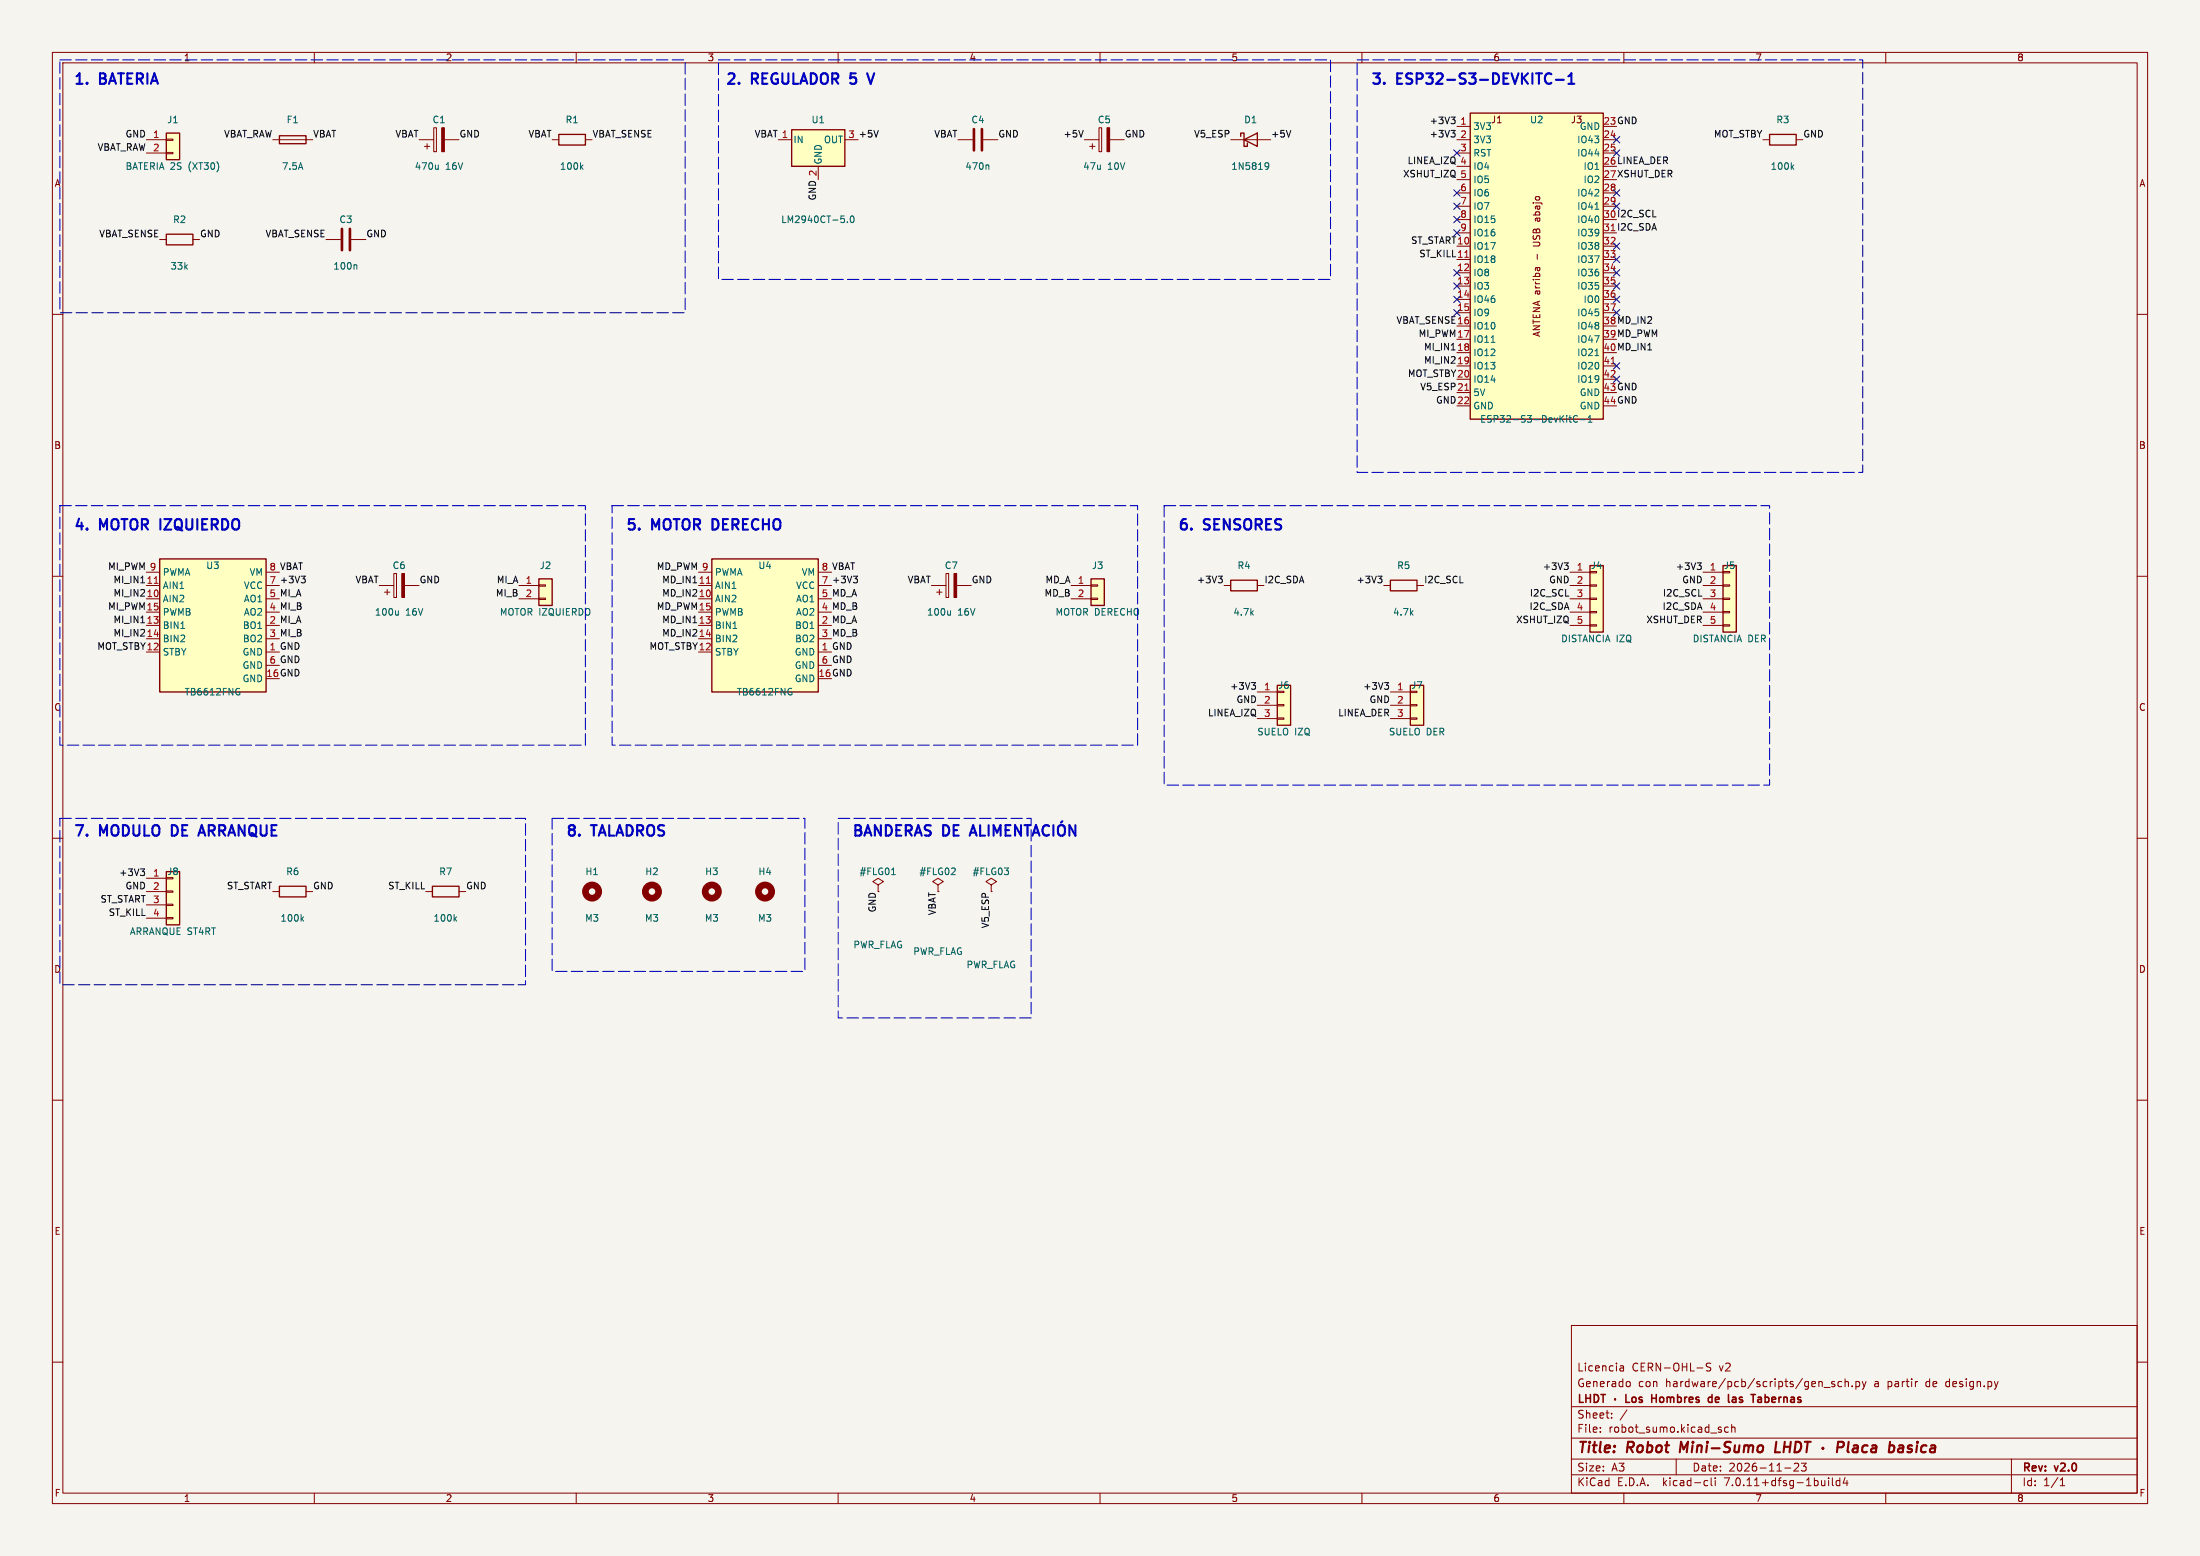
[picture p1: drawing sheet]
<svg xmlns="http://www.w3.org/2000/svg" width="420mm" height="297mm" viewBox="0 0 420 297" stroke-linecap="round" stroke-linejoin="round" font-family="sans-serif">
<path d="M0 0h420v297h-420z" fill="#f5f4ef" stroke="#f5f4ef" stroke-width=".19"/>
<g fill="none" stroke="#840000" stroke-width=".19">
<path d="M10 10h400v277h-400zM12 12h396v273h-396zM60 10v2M110 10v2M160 10v2M210 10v2M260 10v2M310 10v2M360 10v2M27.9 26.7h3.8M27.9 29.2h3.8M31.7 29.1h1.3v.2h-1.3z"/>
<path d="M31.7 26.5h1.3v.3h-1.3zM52.1 26.7h7.6M80 26.7h2.8M81 27.9h1M81.5 27.4v1M82.8 24.4h.5v4.6h-.5zM84.8 26.7h2.8M105.4 26.7h1.3M111.8 26.7h1.2M148.6 26.7h2.5M156.2 31.8v2.5M161.3 26.7h2.5"/>
<path d="M182.9 26.7h2.8M187.7 26.7h2.8M207 26.7h2.8M208 27.9h1M208.5 27.4v1M209.8 24.4h.5v4.6h-.5zM211.8 26.7h2.8M234.9 26.7h7.7M278.1 26.7h2.6M278.1 29.2h2.6M278.1 24.1h2.6M278.1 36.8h2.6"/>
<path d="M278.1 39.4h2.6M278.1 31.8h2.6M278.1 34.3h2.6M306.1 26.7h2.5M306.1 29.2h2.5M306.1 36.8h2.5M306.1 39.4h2.5M336.5 26.7h1.3M342.9 26.7h1.3M10 60h2M30.5 45.7h1.2M36.8 45.7h1.3"/>
<path d="M62.2 45.7h2.8M67.1 45.7h2.7M278.1 47h2.6M278.1 49.5h2.6M278.1 52.1h2.6M278.1 54.6h2.6M278.1 57.2h2.6M278.1 59.7h2.6M278.1 41.9h2.6M278.1 44.5h2.6M293.4 51.1l.1 .1M293.9 51.1v.1"/>
<path d="M293.9 51.1h-.6l-.2 .2M306.1 47h2.5M306.1 49.5h2.5M306.1 52.1h2.5M306.1 54.6h2.5M306.1 57.2h2.5M306.1 59.7h2.5M408 60h2M278.1 62.2h2.6M278.1 64.8h2.6M278.1 67.3h2.6M278.1 69.9h2.6"/>
<path d="M278.1 72.4h2.6M278.1 74.9h2.6M278.1 77.5h2.6M306.1 69.9h2.5M306.1 72.4h2.5M10 110h2M27.9 109.2h2.6M27.9 111.8h2.6M27.9 114.3h2.6M27.9 116.8h2.6M27.9 119.4h2.6M50.8 109.2h2.5"/>
<path d="M50.8 111.8h2.5M50.8 114.3h2.5M72.4 111.8h2.8M73.4 113h1M73.9 112.5v1M75.2 109.5h.5v4.5h-.5zM77.2 111.8h2.8M99.1 111.8h3.8M99.1 114.3h3.8M102.9 114.2h1.2v.2h-1.2zM102.9 111.6h1.2v.3h-1.2zM133.3 109.2h2.6"/>
<path d="M133.3 111.8h2.6M133.3 114.3h2.6M133.3 116.8h2.6M133.3 119.4h2.6M156.2 109.2h2.5M156.2 111.8h2.5M156.2 114.3h2.5M177.8 111.8h2.8M178.8 113h1M179.3 112.5v1M180.6 109.5h.5v4.5h-.5zM182.6 111.8h2.8"/>
<path d="M204.5 111.8h3.8M204.5 114.3h3.8M208.3 114.2h1.2v.2h-1.2zM208.3 111.6h1.2v.3h-1.2zM233.7 111.8h1.2M240 111.8h1.3M264.2 111.8h1.2M270.5 111.8h1.3M299.7 109.2h3.8M299.7 111.8h3.8M299.7 114.3h3.8M299.7 116.8h3.8"/>
<path d="M299.7 119.4h3.8M303.5 119.3h1.3v.2h-1.3zM303.5 116.7h1.3v.3h-1.3zM303.5 114.2h1.3v.2h-1.3zM303.5 111.6h1.3v.3h-1.3zM325.1 109.2h3.8M325.1 111.8h3.8M325.1 114.3h3.8M325.1 116.8h3.8M325.1 119.4h3.8M328.9 119.3h1.3v.2h-1.3zM328.9 116.7h1.3v.3h-1.3z"/>
<path d="M328.9 114.2h1.3v.2h-1.3zM328.9 111.6h1.3v.3h-1.3zM408 110h2M27.9 124.5h2.6M27.9 121.9h2.6M50.8 124.5h2.5M50.8 121.9h2.5M50.8 127h2.5M133.3 124.5h2.6M133.3 121.9h2.6M156.2 124.5h2.5M156.2 121.9h2.5"/>
<path d="M156.2 127h2.5M240 132.1h3.8M240 134.6h3.8M240 137.2h3.8M243.8 137h1.3v.3h-1.3zM243.8 134.5h1.3v.2h-1.3zM265.4 132.1h3.8M265.4 134.6h3.8M265.4 137.2h3.8M269.2 137h1.3v.3h-1.3zM269.2 134.5h1.3v.2h-1.3zM10 160h2"/>
<path d="M408 160h2M27.9 170.2h3.8M27.9 167.6h3.8M27.9 172.7h3.8M27.9 175.3h3.8M31.7 175.1h1.3v.3h-1.3zM31.7 172.6h1.3v.2h-1.3zM31.7 170.1h1.3v.2h-1.3zM52.1 170.2h1.2M58.4 170.2h1.3M81.3 170.2h1.2M87.6 170.2h1.3"/>
<path d="M167.6 168.9l1.1-.6-1.1-.7-1 .7 1 .6v1.3M179.1 168.9l1-.6-1-.7-1 .7 1 .6v1.3M189.2 168.9l1-.6-1-.7-1 .7 1 .6v1.3M10 210h2M408 210h2M10 260h2M300 253h108v32h-108zM408 260h2M300 278.5h108M300 274.5h108M300 268.5h108M305.5 273.2v.2"/>
<path d="M305.5 272.5v.1M307.7 270.5v.2M307.7 269.8v.1M309.3 260.8h.6v.9M309.3 261.6h.6M309.9 261l-.6 .2M310.6 269.1l-1.3 1.9M310.7 263.7l.4 .1 .1 .2v.5l-.5 .2M320 278.5v3M326.6 260.3l-.6-.1-.2 .1v.5l.6 .2 .2 .4-.3 .3-.6-.1M328.4 272.9l.3 .2-.3 .3M328.4 272.4l.2 .1"/>
<path d="M329.9 272.5l-.4-.1-.3 .3 .2 .6h.5M330.6 272.5l.2-.1 .4 .1v.9M330.6 271.9v1.5M342.5 279.4l.6-.1 .2 .1 .1 .3-1 1.1h1M343.9 279.3h.9l-.5 .6 .4 .1v.6l-.2 .2-.6-.2M348.2 264.8h1.2M350.2 263.8l-.3-.1-.2 .2v.2l.5 .2v.3h-.5M351.6 263.8l-.4-.1-.3 .3 .1 .6h.6M352.2 263.8l.2-.1 .4 .1 .1 .9M352.2 263.2v1.5M353.6 264.5v.2M354.3 263.8l.4-.1 .3 .3-.1 .6h-.6"/>
<path d="M354.3 263.7v1.5M355.5 263.7l.4 1M355.9 264.7l-.4 .5M356.2 263.7l-.3 1M384 278.5v6.5M60 285v2M110 285v2M160 285v2M210 285v2M260 285v2M300 281.5h108M310 285v2"/>
<path d="M325.6 282.6l.4 .1M326 283.5l-.4 .1M326.7 282.1v1.3l.2 .2M327.4 282.1v.1M327.4 282.6v1M340.7 280.2h1.2M349.1 282.1v.1M349.1 282.6v1M349.8 282.1v1.3l.2 .2M351.2 282.7l-.4-.1-.3 .3 .2 .6h.5M351.2 282.1v1.5M352.2 282l-.3 1.1h.9"/>
<path d="M352.6 282.6v1M360 285v2M393.3 283.6h.9M393.3 282.5l.4-.4v1.5"/>
</g>
<g fill="none" stroke="#840000" stroke-width=".4">
<path d="M320.9 275.2l-.2 2M339.1 275.2l-.2 2h.9M340.6 276.2h1.2M340.7 275.2l-.2 2M341.9 275.2l-.3 2M342.8 275.2a.96 .96 0 0 1 1.1 .6 .96 .96 0 0 1-.3 1.1l-.6 .3h-.4zM344.5 275.2h1.2M345.1 275.2l-.2 2M348 276.3v.2M350.8 276.3h.7a.55 .55 0 0 0 .5-.5 .55 .55 0 0 0-.3-.6h-.8l-.2 2M352.9 275.2l-.2 1.7 .3 .3M353.9 276h.7v1.2"/>
<path d="M354.7 276.3l-.7 .1a.4 .4 0 0 0-.3 .4 .4 .4 0 0 0 .2 .4l.7-.1M356.5 276a.66 .66 0 0 0-1 .3v.5l.1 .3h.8M357.4 276h.8l-.1 1.2M358.2 276.3l-.7 .1a.4 .4 0 0 0-.3 .4 .4 .4 0 0 0 .2 .4l.7-.1M360.7 276h.8l.1 .3v.5a.66 .66 0 0 1-1 .3M360.8 275.2l-.2 2M362.5 276h.8l-.1 1.2M363.3 276.3l-.6 .1a.4 .4 0 0 0-.4 .4 .4 .4 0 0 0 .3 .4l.7-.1"/>
</g>
<g fill="none" stroke="#840000" stroke-width=".3">
<path d="M308.3 267v.2M310.4 266.2v1.5h.7M311.7 266.8l.3-.1 .3 .3v.4l-.3 .3-.3-.1-.2-.2zM313.5 266.8l-.4-.1-.2 .2 .1 .2 .5 .2v.3h-.6M315.3 266.2v1.5M315.3 266.9h.9M326.3 267.6h.5M326.3 266.8h.5M326.8 266.2v1.5M330.9 266.7l.4 .1 .1 .9M331.4 267.6l-.5 .1M331.4 267l-.5 .1"/>
<path d="M335.8 266.7l.4 .1 .1 .9M336.3 267.6l-.5 .1M336.3 267l-.5 .1"/>
</g>
<g fill="none" stroke="#840000" stroke-width="1.3">
<circle cx="113" cy="170.2" r="1.27"/>
<circle cx="124.5" cy="170.2" r="1.27"/>
<circle cx="135.9" cy="170.2" r="1.27"/>
<circle cx="146" cy="170.2" r="1.27"/>
</g>
<g fill="#ffffc2" stroke="#ffffc2" stroke-width=".19">
<path d="M31.7 25.4h2.6v5.1h-2.6z"/>
<path d="M328.9 108h2.6v12.7h-2.6z"/>
<path d="M303.5 108h2.6v12.7h-2.6z"/>
<path d="M151.1 24.8h10.2v7h-10.2z"/>
<path d="M135.9 106.7h20.3v25.4h-20.3z"/>
<path d="M280.7 21.6h25.4v58.4h-25.4z"/>
<path d="M208.3 110.5h2.5v5.1h-2.5z"/>
<path d="M243.8 130.8h2.6v7.6h-2.6z"/>
<path d="M30.5 106.7h20.3v25.4h-20.3z"/>
<path d="M269.2 130.8h2.6v7.6h-2.6z"/>
<path d="M102.9 110.5h2.5v5.1h-2.5z"/>
<path d="M31.7 166.4h2.6v10.1h-2.6z"/>
</g>
<g fill="none" stroke="#840000" stroke-width=".25">
<path d="M31.7 25.4h2.6v5.1h-2.6zM53.3 25.9h5.1v1.5h-5.1zM106.7 25.7h5.1v2h-5.1zM151.1 24.8h10.2v7h-10.2zM236.9 26v-.6h.6v2.5h.6v-.6M237.5 26.7l2.5-1.3v2.5zM280.7 21.6h25.4v58.4h-25.4zM337.8 25.7h5.1v2h-5.1zM31.7 44.7h5.1v2h-5.1zM30.5 106.7h20.3v25.4h-20.3zM102.9 110.5h2.5v5.1h-2.5zM135.9 106.7h20.3v25.4h-20.3z"/>
<path d="M208.3 110.5h2.5v5.1h-2.5zM234.9 110.7h5.1v2.1h-5.1zM265.4 110.7h5.1v2.1h-5.1zM303.5 108h2.6v12.7h-2.6zM328.9 108h2.6v12.7h-2.6zM243.8 130.8h2.6v7.6h-2.6zM269.2 130.8h2.6v7.6h-2.6zM31.7 166.4h2.6v10.1h-2.6zM53.3 169.2h5.1v2h-5.1zM82.5 169.2h5.1v2h-5.1z"/>
</g>
<path d="M185.9 24.6v4.1M187.5 24.6v4.1M65.3 43.7v4.1M66.8 43.7v4.1" fill="none" stroke="#840000" stroke-width=".51"/>
<g fill="none" stroke="#006464" stroke-width=".19">
<path d="M83.7 31.5v.8M83.7 32.2l-.2 .1M110.9 31.8l.4 .5M111.3 31.5l-.5 .5M188.6 31.5l.2 .2v.6M241.6 31.1h.4l.2 .2a.84 .84 0 0 1-.4 1h-.2M242.2 31.6l-.2 .2h-.4M304.5 39.9h.7M342.1 31.8l.3 .5M342.4 31.5l-.4 .5M67.9 50.5l.2 .2v.7M161.8 42.4v.1"/>
<path d="M162.5 41.3l.1-.1a.68 .68 0 0 1 .5 .7 .68 .68 0 0 1-.5 .6 .84 .84 0 0 1-.1-1.2zM284.7 65.3h.7M299.5 79.7h.5M299.7 79.3v1.1l.3 .2M301.1 79.4a.6 .6 0 0 0-.8 .5 .6 .6 0 0 0 .6 .7l.2-.1M303.2 79.7l.4-.4v1.3M304.5 67.9h.7M301.7 80.1h1M303.2 80.6h.7M34.5 120h.8M76 116.6v.8M76 117.3l-.1 .1"/>
<path d="M139.9 120h.8M181.5 116.6v.8M181.5 117.3l-.2 .1M45.4 131.4l.3 .1M45.5 132.1h.3v.4l-.3 .2M150.8 131.4l.3 .1M150.9 132.1h.3v.4l-.3 .2M57.6 175.4l.4 .4M58 175l-.5 .5M86.8 175.4l.4 .4M87.2 175l-.5 .5M170.2 166.9h.7"/>
<path d="M181.6 166.9h.8M182.3 165.8v.4"/>
</g>
<g fill="#840000" stroke="#840000" stroke-width=".19">
<path d="M211.3 24.4h.5v4.6h-.5z"/>
<path d="M84.3 24.4h.5v4.6h-.5z"/>
<path d="M182.1 109.5h.5v4.5h-.5z"/>
<path d="M76.7 109.5h.5v4.5h-.5z"/>
</g>
<path d="M279.6 49.1h.8M279.6 74.5h.8M307.6 69.4h.7M29.5 111.3h.7M134.9 111.3h.7" fill="none" stroke="#a90000" stroke-width=".19"/>
<g fill="none" stroke="#0f0f0f" stroke-width=".19">
<path d="M167.7 24.9l-.4 1.3M206.8 24.9l-.4 1.3M246.4 24.9l-.4 1.3M277 24.9h.8l-.4 .5M277 22.3h.8l-.4 .5M277.5 25.4l.3 .2v.3l-.3 .3M277.5 22.8l.3 .3v.3l-.3 .2M277.1 66.8h.7M26.9 118.9h.7M26.9 111.2h.7M57.5 110h.8l-.4 .5M58 110.5l.3 .2v.3l-.3 .2"/>
<path d="M162.9 110h.8l-.4 .5M163.4 110.5l.3 .2v.3l-.3 .2M232.6 110h.7l-.4 .5M233.1 110.5l.2 .2v.3l-.2 .2M263 110h.8l-.4 .5M263.6 110.5l.2 .2v.3l-.2 .2M298.6 107.4h.8l-.4 .5M299.1 107.9l.3 .3v.3l-.3 .2M324 107.4h.8l-.4 .5M324.5 107.9l.3 .3v.3l-.3 .2M238.9 130.3h.8l-.4 .5M239.4 130.8l.3 .2v.3l-.3 .3"/>
<path d="M264.3 130.3h.8l-.4 .5M264.8 130.8l.3 .2v.3l-.3 .3M26.8 165.9h.8l-.4 .4M27.4 166.3l.2 .3v.3l-.2 .2"/>
</g>
<g fill="none" stroke="#0000c2" stroke-width=".4">
<path d="M165.6 14l.6 2 .7-2M295.8 14l.4 .2M296.2 15.8l-.4 .2M297 15.2h1.5M299.4 16h1.2M299.4 14.6l.6-.6v2M30.6 99.1v2M136.5 99.1h-.5v2h.5M33.3 157.5h-.5v2h.5M37.9 159.5l.6-2 .7 2M38 158.9h1M185.1 159.5l.7-2 .6 2"/>
<path d="M185.3 158.9h1M187.1 157.5v2h1M188.7 157.5v2M189.7 159.5v-2l.6 1.4 .7-1.4v2M192 158.5h.6M192.9 157.5h-.9v2h.9M194.9 157.5v2l-1.1-2v2M195.6 157.5h1.1M196.2 157.5v2M197.1 159.5l.7-2 .6 2M197.3 158.9h1M200.3 157.7a.8 .8 0 0 0-1 0 .8 .8 0 0 0-.3 .9 .75 .75 0 0 0 .4 .8 .75 .75 0 0 0 .9-.1"/>
<path d="M201.1 157.5v2M202.1 157.8a.67 .67 0 0 1 .7-.3 .67 .67 0 0 1 .5 .7v.6a.67 .67 0 0 1-.7 .7 .67 .67 0 0 1-.6-.7zM202.8 156.7l-.3 .3M205.3 157.5v2l-1.1-2v2"/>
</g>
<path d="M11.4 11.4h119.4v48.3h-119.4v-48.3M137.2 11.4h116.8v41.9h-116.8v-41.9M259.1 11.4h96.5v78.8h-96.5v-78.8M11.4 96.5h100.4v45.7h-100.4v-45.7M116.8 96.5h100.4v45.7h-100.4v-45.7M222.2 96.5h115.6v53.4h-115.6v-53.4M11.4 156.2h88.9v31.8h-88.9v-31.8M105.4 156.2h48.3v29.2h-48.3v-29.2M160 156.2h36.8v38.1h-36.8v-38.1" fill="none" stroke="#0000c2" stroke-width=".2" stroke-dasharray="2.2 .8"/>
<g fill="none" stroke="#000084" stroke-width=".19">
<path d="M277.5 36.2l1.2 1.2M277.5 28.6l1.2 1.2M277.5 38.8l1.2 1.2M278.7 36.2l-1.2 1.2M278.7 28.6l-1.2 1.2M278.7 38.8l-1.2 1.2M308 38.8l1.2 1.2M308 36.2l1.2 1.2M308 28.6l1.2 1.2M308 26.1l1.2 1.2M309.2 38.8l-1.2 1.2M309.2 28.6l-1.2 1.2"/>
<path d="M309.2 26.1l-1.2 1.2M309.2 36.2l-1.2 1.2M277.5 59.1l1.2 1.2M277.5 56.5l1.2 1.3M277.5 54l1.2 1.2M277.5 51.5l1.2 1.2M277.5 43.8l1.2 1.3M277.5 41.3l1.2 1.2M278.7 59.1l-1.2 1.2M278.7 56.5l-1.2 1.3M278.7 54l-1.2 1.2M278.7 51.5l-1.2 1.2"/>
<path d="M278.7 43.8l-1.2 1.3M278.7 41.3l-1.2 1.2M308 59.1l1.2 1.2M308 56.5l1.2 1.3M308 54l1.2 1.2M308 51.5l1.2 1.2M308 48.9l1.2 1.2M308 46.4l1.2 1.2M309.2 59.1l-1.2 1.2M309.2 56.5l-1.2 1.3M309.2 54l-1.2 1.2M309.2 51.5l-1.2 1.2"/>
<path d="M309.2 48.9l-1.2 1.2M309.2 46.4l-1.2 1.2M308 71.8l1.2 1.2M308 69.2l1.2 1.3M309.2 71.8l-1.2 1.2M309.2 69.2l-1.2 1.3"/>
</g>
<g font-size="2.8" fill="#0000c2">
<text x="14" y="16.3">1.</text>
<text x="19.2" y="16.3">BATERIA</text>
<text x="138.4" y="16.3">2.</text>
<text x="143.6" y="16.3">REGULADOR 5</text>
<text x="261.6" y="16.3">3.</text>
<text x="266.8" y="16.3">ESP32-S3-DEVKITC-1</text>
<text x="14" y="101.4">4.</text>
<text x="19.2" y="101.4">MOTOR</text>
<text x="31.5" y="101.4">IZQUIERDO</text>
<text x="119.4" y="101.4">5.</text>
<text x="124.6" y="101.4">MOTOR</text>
<text x="136.9" y="101.4">DERECHO</text>
<text x="224.8" y="101.4">6.</text>
<text x="230" y="101.4">SENSORES</text>
<text x="14" y="159.8">7.</text>
<text x="19.2" y="159.8">MODULO</text>
<text x="33.7" y="159.8">DE</text>
<text x="39.8" y="159.8">ARRANQUE</text>
<text x="107.9" y="159.8">8.</text>
<text x="113.1" y="159.8">TALADROS</text>
<text x="162.6" y="159.8">BANDERAS DE</text>
</g>
<g font-size="2.8" fill="#840000">
<text x="301" y="277.9">Title:</text>
<text x="310.6" y="277.9">Robot</text>
<text x="321.5" y="277.9">Mini-Sumo</text>
<text x="364.6" y="277.9">basica</text>
</g>
<g font-size="2.1" fill="#840000">
<text x="301" y="262">Licencia</text>
<text x="311.5" y="262">CERN-OHL-S</text>
<text x="328.2" y="262">v2</text>
<text x="301" y="268.2">LHDT</text>
<text x="301" y="265">Generado</text>
<text x="312.7" y="265">con</text>
<text x="316.6" y="268.2">Hombres</text>
<text x="318" y="265">hardware/pcb/scripts/gen_sch.py</text>
<text x="328" y="268.2">de</text>
<text x="332.4" y="268.2">las</text>
<text x="337.5" y="268.2">Tabernas</text>
<text x="358" y="265">a</text>
<text x="360.6" y="265">partir</text>
<text x="368.1" y="265">de</text>
<text x="372" y="265">design.py</text>
<text x="301" y="273.7">File:</text>
<text x="301" y="271">Sheet:</text>
<text x="307.1" y="273.7">robot_sumo.kicad_sch</text>
<text x="301" y="281.1">Size:</text>
<text x="307.6" y="281.1">A3</text>
<text x="323" y="281.1">Date:</text>
<text x="330" y="281.1">2026-11-23</text>
<text x="386" y="281.3">Rev:</text>
<text x="392.4" y="281.3">v2.0</text>
<text x="301" y="283.9">KiCad</text>
<text x="308.7" y="283.9">E.D.A.</text>
<text x="317.6" y="283.9">kicad-cli</text>
<text x="329.5" y="283.9">7.0.11+dfsg-1build4</text>
<text x="386" y="283.9">Id:</text>
<text x="390.1" y="283.9">1/1</text>
</g>
<g font-size="1.8" fill="#840000">
<text x="35" y="11.9">1</text>
<text x="85" y="11.9">2</text>
<text x="135" y="11.9">3</text>
<text x="185" y="11.9">4</text>
<text x="235" y="11.9">5</text>
<text x="285" y="11.9">6</text>
<text x="335" y="11.9">7</text>
<text x="385" y="11.9">8</text>
<text x="10.3" y="35.9">A</text>
<text x="408.3" y="35.9">A</text>
<text x="294.2" y="41.7" transform="rotate(-90 294.2 41.7)">abajo</text>
<text x="294.2" y="46.7" transform="rotate(-90 294.2 46.7)">USB</text>
<text x="294.2" y="49.5" transform="rotate(-90 294.2 49.5)">-</text>
<text x="294.2" y="64.4" transform="rotate(-90 294.2 64.4)">ANTENA arriba</text>
<text x="10.3" y="85.9">B</text>
<text x="408.2" y="85.9">B</text>
<text x="10.3" y="135.9">C</text>
<text x="408.2" y="135.9">C</text>
<text x="10.3" y="185.9">D</text>
<text x="408.2" y="185.9">D</text>
<text x="10.3" y="235.9">E</text>
<text x="408.3" y="235.9">E</text>
<text x="10.3" y="285.9">F</text>
<text x="35" y="286.9">1</text>
<text x="85" y="286.9">2</text>
<text x="135" y="286.9">3</text>
<text x="185" y="286.9">4</text>
<text x="235" y="286.9">5</text>
<text x="285" y="286.9">6</text>
<text x="335" y="286.9">7</text>
<text x="385" y="286.9">8</text>
<text x="408.3" y="285.9">F</text>
</g>
<g font-size="1.8" fill="#006464">
<text x="31.8" y="23.7">J1</text>
<text x="54.6" y="23.7">F1</text>
<text x="82.5" y="23.7">C1</text>
<text x="107.9" y="23.7">R1</text>
<text x="154.8" y="23.7">U1</text>
<text x="185.3" y="23.7">C4</text>
<text x="209.5" y="23.7">C5</text>
<text x="237.4" y="23.7">D1</text>
<text x="284.6" y="23.7">J1</text>
<text x="292" y="23.7">U2</text>
<text x="299.8" y="23.7">J3</text>
<text x="339" y="23.7">R3</text>
<text x="151.4" y="27.5">IN</text>
<text x="157.2" y="27.5">OUT</text>
<text x="281.2" y="25">3V3</text>
<text x="281.2" y="27.5">3V3</text>
<text x="301" y="27.5">IO43</text>
<text x="301.5" y="25">GND</text>
<text x="23.9" y="32.6">BATERIA 2S</text>
<text x="36.1" y="32.6">(XT30)</text>
<text x="53.7" y="32.6">7.5A</text>
<text x="79.1" y="32.6">470u</text>
<text x="85" y="32.6">16V</text>
<text x="106.8" y="32.6">100k</text>
<text x="157.1" y="31.5" transform="rotate(-90 157.1 31.5)">GND</text>
<text x="184.2" y="32.6">470n</text>
<text x="206.7" y="32.6">47u</text>
<text x="211.4" y="32.6">10V</text>
<text x="235" y="32.6">1N5819</text>
<text x="281.2" y="30.1">RST</text>
<text x="281.2" y="32.6">IO4</text>
<text x="281.2" y="35.2">IO5</text>
<text x="301" y="30.1">IO44</text>
<text x="302.2" y="32.6">IO1</text>
<text x="302.2" y="35.2">IO2</text>
<text x="337.9" y="32.6">100k</text>
<text x="281.2" y="37.7">IO6</text>
<text x="281.2" y="40.2">IO7</text>
<text x="301" y="37.7">IO42</text>
<text x="301" y="40.2">IO41</text>
<text x="32.9" y="42.8">R2</text>
<text x="64.7" y="42.8">C3</text>
<text x="149" y="42.8">LM2940CT-5.0</text>
<text x="281.2" y="47.9">IO17</text>
<text x="281.2" y="42.8">IO15</text>
<text x="281.2" y="45.3">IO16</text>
<text x="301" y="42.8">IO40</text>
<text x="301" y="45.3">IO39</text>
<text x="301" y="47.9">IO38</text>
<text x="32.5" y="51.7">33k</text>
<text x="63.5" y="51.7">100n</text>
<text x="281.2" y="50.4">IO18</text>
<text x="281.2" y="52.9">IO8</text>
<text x="301" y="50.4">IO37</text>
<text x="301" y="52.9">IO36</text>
<text x="281.2" y="55.5">IO3</text>
<text x="281.2" y="58">IO46</text>
<text x="301" y="55.5">IO35</text>
<text x="302.2" y="58">IO0</text>
<text x="281.2" y="60.6">IO9</text>
<text x="281.2" y="63.1">IO10</text>
<text x="281.2" y="65.6">IO11</text>
<text x="301" y="60.6">IO45</text>
<text x="301" y="63.1">IO48</text>
<text x="301" y="65.6">IO47</text>
<text x="281.2" y="68.2">IO12</text>
<text x="281.2" y="70.7">IO13</text>
<text x="301" y="68.2">IO21</text>
<text x="301" y="70.7">IO20</text>
<text x="281.2" y="73.3">IO14</text>
<text x="281.2" y="75.8">5V</text>
<text x="301" y="73.3">IO19</text>
<text x="301.5" y="75.8">GND</text>
<text x="281.2" y="78.3">GND</text>
<text x="282.5" y="80.9">ESP32-S3-DevKitC-1</text>
<text x="301.5" y="78.3">GND</text>
<text x="31" y="112.6">AIN1</text>
<text x="31" y="110.1">PWMA</text>
<text x="39.3" y="108.8">U3</text>
<text x="46.5" y="112.6">VCC</text>
<text x="47.5" y="110.1">VM</text>
<text x="74.9" y="108.8">C6</text>
<text x="102.9" y="108.8">J2</text>
<text x="136.4" y="112.6">AIN1</text>
<text x="136.4" y="110.1">PWMA</text>
<text x="144.7" y="108.8">U4</text>
<text x="151.9" y="112.6">VCC</text>
<text x="153" y="110.1">VM</text>
<text x="180.3" y="108.8">C7</text>
<text x="208.4" y="108.8">J3</text>
<text x="236.1" y="108.8">R4</text>
<text x="266.6" y="108.8">R5</text>
<text x="303.6" y="108.8">J4</text>
<text x="329" y="108.8">J5</text>
<text x="31" y="115.2">AIN2</text>
<text x="31" y="117.7">PWMB</text>
<text x="46.5" y="117.7">AO2</text>
<text x="46.5" y="115.2">AO1</text>
<text x="71.5" y="117.7">100u</text>
<text x="77.4" y="117.7">16V</text>
<text x="95.3" y="117.7">MOTOR IZQUIERDO</text>
<text x="136.4" y="115.2">AIN2</text>
<text x="136.4" y="117.7">PWMB</text>
<text x="151.9" y="117.7">AO2</text>
<text x="151.9" y="115.2">AO1</text>
<text x="176.9" y="117.7">100u</text>
<text x="182.8" y="117.7">16V</text>
<text x="201.4" y="117.7">MOTOR DERECHO</text>
<text x="235.4" y="117.7">4.7k</text>
<text x="265.8" y="117.7">4.7k</text>
<text x="31" y="125.3">STBY</text>
<text x="31" y="120.2">BIN1</text>
<text x="31" y="122.8">BIN2</text>
<text x="46.2" y="125.3">GND</text>
<text x="46.3" y="120.2">BO1</text>
<text x="46.3" y="122.8">BO2</text>
<text x="136.4" y="125.3">STBY</text>
<text x="136.4" y="120.2">BIN1</text>
<text x="136.4" y="122.8">BIN2</text>
<text x="151.6" y="125.3">GND</text>
<text x="151.7" y="120.2">BO1</text>
<text x="151.7" y="122.8">BO2</text>
<text x="297.9" y="122.8">DISTANCIA IZQ</text>
<text x="323.1" y="122.8">DISTANCIA DER</text>
<text x="46.2" y="130.4">GND</text>
<text x="46.2" y="127.9">GND</text>
<text x="151.6" y="130.4">GND</text>
<text x="151.6" y="127.9">GND</text>
<text x="243.9" y="131.7">J6</text>
<text x="269.3" y="131.7">J7</text>
<text x="35.2" y="132.9">TB6612FNG</text>
<text x="140.6" y="132.9">TB6612FNG</text>
<text x="239.9" y="140.6">SUELO IZQ</text>
<text x="265.1" y="140.6">SUELO DER</text>
<text x="31.8" y="167.2">J8</text>
<text x="54.5" y="167.2">R6</text>
<text x="83.7" y="167.2">R7</text>
<text x="111.7" y="167.2">H1</text>
<text x="123.1" y="167.2">H2</text>
<text x="134.5" y="167.2">H3</text>
<text x="144.7" y="167.2">H4</text>
<text x="164" y="167.2">#FLG01</text>
<text x="175.4" y="167.2">#FLG02</text>
<text x="185.6" y="167.2">#FLG03</text>
<text x="24.7" y="178.7">ARRANQUE ST4RT</text>
<text x="53.4" y="176.1">100k</text>
<text x="82.7" y="176.1">100k</text>
<text x="111.6" y="176.1">M3</text>
<text x="123" y="176.1">M3</text>
<text x="134.5" y="176.1">M3</text>
<text x="144.6" y="176.1">M3</text>
<text x="162.8" y="181.2">PWR_FLAG</text>
<text x="174.3" y="182.5">PWR_FLAG</text>
<text x="184.4" y="185">PWR_FLAG</text>
</g>
<g font-size="1.8" fill="#0f0f0f">
<text x="272.8" y="23.8">+3V3</text>
<text x="306" y="23.9">23 GND</text>
<text x="18.5" y="28.9">VBAT_RAW 2</text>
<text x="23.9" y="26.3">GND</text>
<text x="42.7" y="26.3">VBAT_RAW</text>
<text x="59.7" y="26.3">VBAT</text>
<text x="75.4" y="26.3">VBAT</text>
<text x="87.6" y="26.3">GND</text>
<text x="100.8" y="26.3">VBAT</text>
<text x="113" y="26.3">VBAT_SENSE</text>
<text x="144" y="26.3">VBAT 1</text>
<text x="161.9" y="26.4">3 +5V</text>
<text x="178.3" y="26.3">VBAT</text>
<text x="190.5" y="26.3">GND</text>
<text x="202.9" y="26.3">+5V</text>
<text x="214.6" y="26.3">GND</text>
<text x="227.9" y="26.3">V5_ESP</text>
<text x="242.6" y="26.3">+5V</text>
<text x="272.8" y="26.3">+3V3</text>
<text x="327.1" y="26.3">MOT_STBY</text>
<text x="344.2" y="26.3">GND</text>
<text x="267.8" y="33.9">XSHUT_IZQ 5</text>
<text x="268.6" y="31.4">LINEA_IZQ 4</text>
<text x="306" y="31.5">26 LINEA_DER</text>
<text x="306" y="34">27 XSHUT_DER</text>
<text x="155.9" y="38.4" transform="rotate(-90 155.9 38.4)">GND 2</text>
<text x="306" y="41.7">30 I2C_SCL</text>
<text x="18.8" y="45.4">VBAT_SENSE</text>
<text x="38.1" y="45.4">GND</text>
<text x="50.6" y="45.4">VBAT_SENSE</text>
<text x="69.8" y="45.4">GND</text>
<text x="269.3" y="46.6">ST_START10</text>
<text x="306" y="44.2">31 I2C_SDA</text>
<text x="270.9" y="49.2">ST_KILL 11</text>
<text x="266.5" y="61.9">VBAT_SENSE16</text>
<text x="270.7" y="64.4">MI_PWM17</text>
<text x="306" y="62">38 MD_IN2</text>
<text x="306" y="64.5">39 MD_PWM</text>
<text x="271.8" y="67">MI_IN1</text>
<text x="271.8" y="69.5">MI_IN2</text>
<text x="278.1" y="69.6">19</text>
<text x="306" y="67.1">40 MD_IN1</text>
<text x="268.7" y="72">MOT_STBY20</text>
<text x="271" y="74.6">V5_ESP 21</text>
<text x="274.1" y="77.1">GND22</text>
<text x="306" y="74.7">43 GND</text>
<text x="306" y="77.2">44 GND</text>
<text x="20.5" y="108.9">MI_PWM 9</text>
<text x="21.6" y="114">MI_IN2</text>
<text x="21.6" y="111.4">MI_IN1</text>
<text x="51.4" y="111.5">7 +3V3</text>
<text x="51.4" y="109">8 VBAT</text>
<text x="67.8" y="111.4">VBAT</text>
<text x="80" y="111.4">GND</text>
<text x="94.6" y="114">MI_B</text>
<text x="94.7" y="111.4">MI_A</text>
<text x="125.3" y="108.9">MD_PWM 9</text>
<text x="126.3" y="114">MD_IN2</text>
<text x="126.3" y="111.4">MD_IN1</text>
<text x="156.8" y="111.5">7 +3V3</text>
<text x="156.8" y="109">8 VBAT</text>
<text x="173.2" y="111.4">VBAT</text>
<text x="185.4" y="111.4">GND</text>
<text x="199.3" y="114">MD_B</text>
<text x="199.5" y="111.4">MD_A</text>
<text x="228.4" y="111.4">+3V3</text>
<text x="241.3" y="111.4">I2C_SDA</text>
<text x="258.9" y="111.4">+3V3</text>
<text x="271.8" y="111.4">I2C_SCL</text>
<text x="292" y="114">I2C_SCL</text>
<text x="294.4" y="108.9">+3V3</text>
<text x="295.6" y="111.4">GND</text>
<text x="317.4" y="114">I2C_SCL</text>
<text x="319.8" y="108.9">+3V3</text>
<text x="321" y="111.4">GND</text>
<text x="20.5" y="116.5">MI_PWM15</text>
<text x="21.6" y="119">MI_IN1</text>
<text x="27.9" y="114">10</text>
<text x="51.4" y="119.1">2 MI_A</text>
<text x="51.4" y="116.6">4 MI_B</text>
<text x="51.4" y="114">5 MI_A</text>
<text x="125.3" y="116.5">MD_PWM15</text>
<text x="126.3" y="119">MD_IN1</text>
<text x="133.3" y="114">10</text>
<text x="156.8" y="119.1">2 MD_A</text>
<text x="156.8" y="116.6">4 MD_B</text>
<text x="156.8" y="114">5 MD_A</text>
<text x="289.4" y="119">XSHUT_IZQ</text>
<text x="291.9" y="116.5">I2C_SDA</text>
<text x="314.2" y="119">XSHUT_DER</text>
<text x="317.3" y="116.5">I2C_SDA</text>
<text x="18.5" y="124.1">MOT_STBY12</text>
<text x="21.6" y="121.6">MI_IN2</text>
<text x="27.9" y="121.7">14</text>
<text x="51.4" y="124.2">1 GND</text>
<text x="51.4" y="121.7">3 MI_B</text>
<text x="123.9" y="124.1">MOT_STBY12</text>
<text x="126.3" y="121.6">MD_IN2</text>
<text x="133.3" y="121.7">14</text>
<text x="156.8" y="124.2">1 GND</text>
<text x="156.8" y="121.7">3 MD_B</text>
<text x="50.8" y="129.3">16 GND</text>
<text x="51.4" y="126.7">6 GND</text>
<text x="156.2" y="129.3">16 GND</text>
<text x="156.8" y="126.7">6 GND</text>
<text x="234.7" y="131.7">+3V3</text>
<text x="260.1" y="131.7">+3V3</text>
<text x="230.5" y="136.8">LINEA_IZQ</text>
<text x="236" y="134.3">GND</text>
<text x="255.4" y="136.8">LINEA_DER</text>
<text x="261.4" y="134.3">GND</text>
<text x="22.7" y="167.3">+3V3</text>
<text x="19.1" y="172.4">ST_START 3</text>
<text x="23.9" y="169.8">GND</text>
<text x="43.2" y="169.8">ST_START</text>
<text x="59.7" y="169.8">GND</text>
<text x="74" y="169.8">ST_KILL</text>
<text x="88.9" y="169.8">GND</text>
<text x="20.7" y="174.9">ST_KILL</text>
<text x="167.3" y="174.3" transform="rotate(-90 167.3 174.3)">GND</text>
<text x="178.7" y="174.8" transform="rotate(-90 178.7 174.8)">VBAT</text>
<text x="188.9" y="177.3" transform="rotate(-90 188.9 177.3)">V5_ESP</text>
</g>
<g font-size="1.8" fill="#a90000">
<text x="278.7" y="23.9">1</text>
<text x="29.1" y="26.4">1</text>
<text x="278.7" y="26.4">2</text>
<text x="278.7" y="29">3</text>
<text x="306" y="26.4">24</text>
<text x="306" y="29">25</text>
<text x="278.7" y="36.6">6</text>
<text x="278.7" y="39.1">7</text>
<text x="278.7" y="41.7">8</text>
<text x="306" y="36.6">28</text>
<text x="306" y="39.1">29</text>
<text x="278.7" y="44.2">9</text>
<text x="306" y="46.7">32</text>
<text x="278.1" y="51.8">12</text>
<text x="306" y="49.3">33</text>
<text x="306" y="51.8">34</text>
<text x="278.1" y="54.4">13</text>
<text x="278.1" y="56.9">14</text>
<text x="278.1" y="59.4">15</text>
<text x="306" y="54.4">35</text>
<text x="306" y="56.9">36</text>
<text x="306" y="59.4">37</text>
<text x="278.1" y="67.1">18</text>
<text x="306" y="69.6">41</text>
<text x="306" y="72.1">42</text>
<text x="27.9" y="111.5">11</text>
<text x="100.3" y="111.5">1</text>
<text x="133.3" y="111.5">11</text>
<text x="205.7" y="111.5">1</text>
<text x="300.9" y="109">1</text>
<text x="300.9" y="111.5">2</text>
<text x="326.3" y="109">1</text>
<text x="326.3" y="111.5">2</text>
<text x="27.9" y="119.1">13</text>
<text x="100.3" y="114">2</text>
<text x="133.3" y="119.1">13</text>
<text x="205.7" y="114">2</text>
<text x="300.9" y="114">3</text>
<text x="300.9" y="116.6">4</text>
<text x="300.9" y="119.1">5</text>
<text x="326.3" y="114">3</text>
<text x="326.3" y="116.6">4</text>
<text x="326.3" y="119.1">5</text>
<text x="241.2" y="131.8">1</text>
<text x="266.6" y="131.8">1</text>
<text x="241.2" y="134.4">2</text>
<text x="241.2" y="136.9">3</text>
<text x="266.6" y="134.4">2</text>
<text x="266.6" y="136.9">3</text>
<text x="29.1" y="167.4">1</text>
<text x="29.1" y="169.9">2</text>
<text x="29.1" y="175">4</text>
</g>
</svg>
